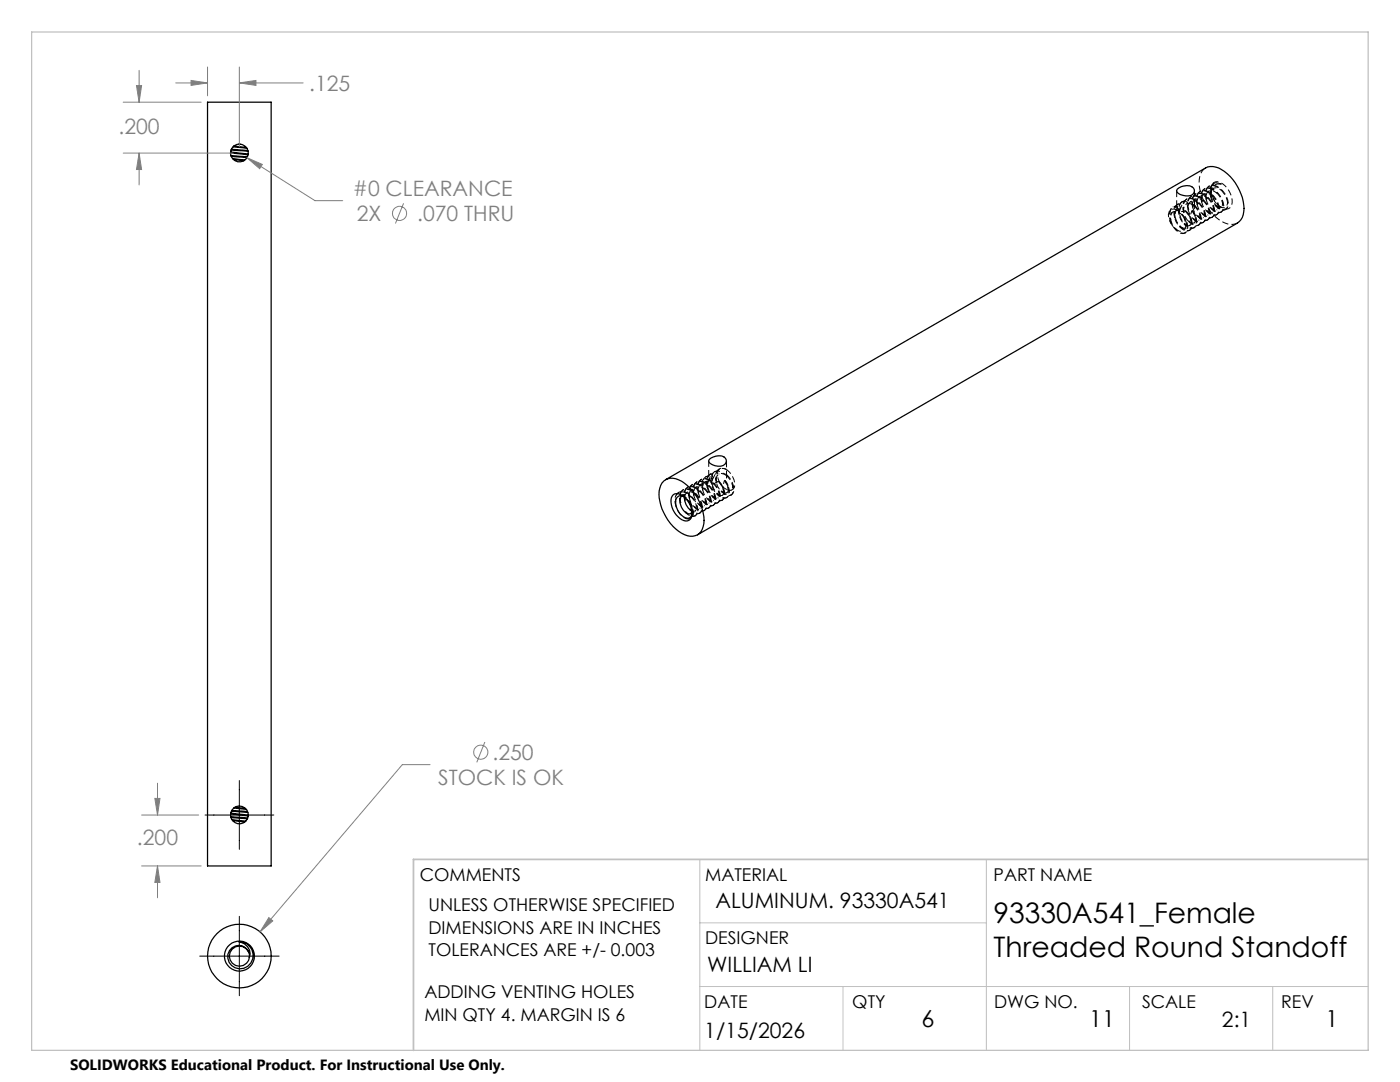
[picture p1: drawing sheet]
<svg xmlns="http://www.w3.org/2000/svg" width="279mm" height="216mm" viewBox="0 0 279 216" stroke-linecap="round" stroke-linejoin="round" font-family="sans-serif">
<g fill="none" stroke="#000" stroke-width=".25">
<path d="M41.4 20.4h12.7v152.4h-12.7zM46 30.5l3.5 .4M46 30.3l3.5 .5M46.1 31l3.3 .3M46.1 29.9l3.4 .3M46.1 31.2l3.2 .2M46.2 29.8l3.3 .2M46.4 31.6l2.5 .3M46.5 29.3l2.8 .3M46.6 31.8l2.1 .3M46.7 29.1l2.4 .3M47.6 28.8h.5"/>
<path d="M234.9 37.7a2.63 2.63 0 0 1 3.3-.2 1.01 1.01 0 0 1 0 1.1 1.01 1.01 0 0 1-1 .5 2.12 2.12 0 0 1-2.4-1.1zM132.5 96a3.2 3.2 0 0 1 4.1 .4 9.9 9.9 0 0 1 3.9 8.1 2.55 2.55 0 0 1-3.9 2.2 9.7 9.7 0 0 1-5-8.7 3.2 3.2 0 0 1 .9-2zM132.9 95.7l107.7-62.2a3.9 3.9 0 0 1 4.3 1.2 9.8 9.8 0 0 1 3.3 7.6 2.84 2.84 0 0 1-1.3 2.2l-107.7 62.2M134.3 98.7a2.21 2.21 0 0 1 2.9 1.2 3.2 3.2 0 0 1 .6 3.7 1.45 1.45 0 0 1-2.1-.1 4.1 4.1 0 0 1-1.6-4.5zM136.1 98.9a2.52 2.52 0 0 0 1.3 3.7l.4-.1 .2-.2 .1-.5M136.3 99a1 1 0 0 0-1.4 .7 3.5 3.5 0 0 0 2 3.7h.5l.5-.2 .2-1M136.6 99.3a3 3 0 0 0 1.5 2.7M141.6 91.7a2.85 2.85 0 0 1 2.9-.5 1.01 1.01 0 0 1 .4 1.1 1.01 1.01 0 0 1-1.1 .7 2.19 2.19 0 0 1-2.4-1.1zM46 162.4l3.5 .4M46.1 162.2l3.4 .5M46.1 162.9l3.3 .3M46.1 163.1l3.3 .3"/>
<path d="M46.2 161.9l3.3 .2M46.2 161.7l3.2 .3M46.3 163.5l2.7 .4M46.4 163.7l2.5 .3M46.7 161.2l2.4 .3M46.9 161.1l2.1 .2M46.3 189.1a2.15 2.15 0 0 1 2.4-.2 2.15 2.15 0 0 1 1.1 2.1 2.42 2.42 0 0 0-2.1-3.1 2.67 2.67 0 0 1 2.8 3.1 2.67 2.67 0 0 1-3.6 2.1 2.37 2.37 0 0 1-.6-4zM49.6 189.9a2.02 2.02 0 0 0-3.2-.6 2.02 2.02 0 0 0 .5 3.3 2.02 2.02 0 0 0 2.9-1.6M49.8 190.9l-.1 .1"/>
<circle cx="47.8" cy="30.5" r="1.77"/>
<circle cx="47.8" cy="162.6" r="1.77"/>
<circle cx="47.8" cy="190.8" r="6.4"/>
<circle cx="47.8" cy="190.8" r="2.99"/>
</g>
<path d="M240.6 33.5a3.4 3.4 0 0 0-1.3 3.6l.3 1.5 .7 1.6M236.5 40.1a1.6 1.6 0 0 0-1.2 2.2l.2 .6M140.4 97.8a1.95 1.95 0 0 1 .9-2.8l.1-.1M142.1 96.8a2.39 2.39 0 0 1 .5-2.7l.5-.1" fill="none" stroke="#000" stroke-width=".2" stroke-dasharray="1.3 .6" stroke-dashoffset="-.2" stroke-linecap="butt"/>
<g fill="none" stroke="#000" stroke-width=".2" stroke-dasharray="1.3 .6" stroke-linecap="butt">
<path d="M234.8 38.1v3.1M236.9 39.7l-.1 .1M237.8 39.2h-.1M238.5 39.7l-.1 .1M238.7 38.7h-.1M239.4 39.2l-.1 .1M239.6 38.1l-.1 .1M240.3 38.7l-.1 .1M240.5 37.6l-.1 .1M241.2 38.2h-.1M241.4 37.1l-.2 .1M241.7 38.5v.1"/>
<path d="M241.7 37.8v.2M242.3 36.6l-.2 .1M233.9 42.4l-.1 .1M234.2 41.3h-.1M234.8 41.9h-.1M234.8 41.1l.1 .1M234.9 41.8a1.96 1.96 0 0 0-.2 2.4 1.68 1.68 0 0 0 1.8 1.3 1.68 1.68 0 0 0-.2-2.2 1.93 1.93 0 0 0-2.3-1 1.93 1.93 0 0 0-.2 2.5M235.1 40.7l-.1 .1M235.2 40.7a2.04 2.04 0 0 0-.8 2.8M235.3 40.7h-.1M235.3 40.7a2.05 2.05 0 0 0-.7 2.7M235.6 41.5l.1-.1"/>
<path d="M236 40.2l-.1 .1M236.5 46.5l.1-.1M236.5 42l.2 .1M236.5 40.1h-.2M236.5 45.5h.1M236.7 40.8h-.1M237.4 46l.1-.1M237.4 45l.1-.1M237.4 40.6l.6 .3M237.5 43.2l-.1-.1M237.6 40.2l-.1 .1M237.9 42.1l.1-.1"/>
<path d="M238 40.9h.4M238.3 45.5l.1-.1M238.3 44.5l.1-.1M238.3 42.4l-.1 .2M238.4 41.1v-.2M238.5 41.2l-.5-.3M239.2 45l.1-.1M239.2 44l.1-.1M240.1 44.4h.1M240.1 43.5l.1-.1M241 43.9h.1M241 42.9h.1"/>
<path d="M241.2 41.7a6.4 6.4 0 0 0 4.8 3.1l1-.3M241.8 43.4l.2-.1M241.9 42.4h.1M242.7 42.9l.2-.1M242.8 41.9l.1-.1M243.5 41.2l.3 .2M243.6 42.4l.2-.1M243.7 41.4l.1-.1M244.5 41.8h.2M135.5 98.2l-.1 .1M136.1 98.8h-.1M136.4 98.7h-.1"/>
<path d="M136.4 97.7l-.1 .1M136.6 99.2a1.09 1.09 0 0 1 1.7-.9l.6 .4M136.6 99.1l-.4-.3M137.3 98.2h-.1M137.3 97.2h-.1M138.2 97.6l-.1 .1M138.2 96.7h-.1M139.1 97.1l-.2 .1M139.1 96.1l-.1 .1M140 96.6l-.2 .1M140 95.6l-.1 .1M140.9 96.1h-.2"/>
<path d="M140.9 95.1l-.1 .1M141.2 97.3a2.05 2.05 0 0 1 .7-2.7M141.3 97.3a2.05 2.05 0 0 1 .7-2.8M141.4 94.9v.1M141.8 94.6l-.1 .1M142 94.5l-.1 .1M142.3 95.3l.2-.1M142.3 99.9l.1-.1M142.4 96.4l.3 .2M142.7 94.1h-.1M143.2 99.4l.1-.1M143.3 96l.2 .1"/>
<path d="M143.3 93.9l-.2 .1M143.6 94.5l-.2 .1M143.6 93.6h-.1M144.1 99.8h.1M144.1 98.9l.1-.1M144.3 97.1h-.2M144.6 95.9l.1-.1M144.9 96.3l-.2-.5M145 94.6a3.8 3.8 0 0 1 1.3 3.9 1.48 1.48 0 0 1-2.3-.6M145 96.2l-.1 .1M145 99.3h.1M145 94.8v-.2"/>
<path d="M145 95.2v-3.2M145 98.3h.1M145.9 98.8l.1-.1M145.9 97.8h.1M137.5 100.2l.1 .1a2.41 2.41 0 0 1 .2 3.2 2.4 2.4 0 0 1-2.6-1.8 2.65 2.65 0 0 1 .2-3.4 2.65 2.65 0 0 1 3.1 1.5 2.41 2.41 0 0 1 .2 3.1 1.7 1.7 0 0 1-2-.8M137.8 103.5l.1-.1M137.8 102.5l.1-.1M138.2 101.7v-.1M138.2 102.4v-.2M138.7 103l.1-.1M138.7 102l.1-.1M139.6 102.4h.1"/>
<path d="M139.6 101.5l.1-.1M140.5 101.9l.1-.1M140.5 100.9h.1M141.4 101.4l.1-.1M141.4 100.4h.1M142.3 100.9l.1-.1M143.2 100.4l.1-.1"/>
</g>
<g fill="none" stroke="#000" stroke-width=".2" stroke-dasharray="1.3 .6" stroke-dashoffset=".5" stroke-linecap="butt">
<path d="M242 37.7l-.3 .9M242.3 36.6a2.25 2.25 0 0 0-.4 2.7 3.2 3.2 0 0 0 2.1 2.2l.5-.1 .3-.3 .2-.8M234.6 45.6a1.48 1.48 0 0 0 2.3 .6 3.8 3.8 0 0 0-2.1-4.3M236.5 42a1.04 1.04 0 0 1-1.6-.8M236.5 40.1l.9 .5M237.4 40.6h-.4a1.32 1.32 0 0 0-.8 1.9 2.7 2.7 0 0 0 1.7 2.1l.4-.1a1.56 1.56 0 0 0-.1-1.9M238.7 41.2a1.6 1.6 0 0 0-1.9-.5M239.5 43.6v-.9M136.1 98.9a1.29 1.29 0 0 1 1.9 .3M136.4 99a2.81 2.81 0 0 1 1.4 1.4M140.9 96.1l.4-.1h.5M143.3 96l-.6 .4h-.3"/>
<path d="M146 97.8h-.6l-.4-.1M146.1 96.6l.1 .9-.3 .3-.4 .1-.5-.2M134.8 100.3a1.76 1.76 0 0 1 1.1-2.2 3.7 3.7 0 0 1 3.2 4.5 1.48 1.48 0 0 1-2.3-.6M137.5 100.2l.4 .9 .2 1.1M137.8 100.4a1.55 1.55 0 0 1 .1 2"/>
</g>
<path d="M237.5 45a.98 .98 0 0 0 .2-1.4l-.2-.4M138.9 100.8l.1 .9-.3 .3-.6-.1" fill="none" stroke="#000" stroke-width=".2" stroke-dasharray="1.3 .6" stroke-dashoffset="1" stroke-linecap="butt"/>
<g fill="none" stroke="#000" stroke-width=".2" stroke-dasharray="1.3 .6" stroke-dashoffset=".3" stroke-linecap="butt">
<path d="M241.1 39.6a1.27 1.27 0 0 0-2 0 2.81 2.81 0 0 0 1.5 3.4l.4-.1 .2-.3v-.8M242 39.1a1.27 1.27 0 0 0-2-.1 2.81 2.81 0 0 0 1.5 3.5l.4-.1 .2-.3v-.9M242.9 38.6a1.27 1.27 0 0 0-2-.1 2.81 2.81 0 0 0 1.5 3.5l.4-.1 .2-.3v-.9M234.8 41.9l-.6-.2a1.24 1.24 0 0 0-1 1.8l.6 1.3M234.8 45.8l1 .4a1.28 1.28 0 0 0 .8-1.8l-.4-1.1M234.8 41.9a2.59 2.59 0 0 0 1.4 3.6M238.2 42.6l-.2-.6M239.3 40.7a1.27 1.27 0 0 0-2-.1 2.81 2.81 0 0 0 1.5 3.4h.4l.2-.3v-.9M240.2 40.1a1.27 1.27 0 0 0-2 0 2.81 2.81 0 0 0 1.5 3.4h.4l.2-.4v-.8M140.7 99.8l.1 .8-.3 .3a1.68 1.68 0 0 1-1.8-1.3 1.92 1.92 0 0 1 .2-2.4 1.65 1.65 0 0 1 1.8 .5M141.6 99.2l.1 .9-.3 .3a1.68 1.68 0 0 1-1.8-1.3 1.92 1.92 0 0 1 .2-2.4 1.65 1.65 0 0 1 1.8 .5M142.5 98.7l.1 .9-.3 .3a1.68 1.68 0 0 1-1.8-1.3 1.92 1.92 0 0 1 .2-2.5 1.65 1.65 0 0 1 1.8 .5"/>
<path d="M142.9 99.4a2.69 2.69 0 0 1-1.3-3.7M143 96.3a2.39 2.39 0 0 1 .5-2.7l.4-.1 1.1 .2M143.5 96.1a3.4 3.4 0 0 1 1 3.4 1.48 1.48 0 0 1-2.3-.6M143.8 98.9a2.7 2.7 0 0 1-1.3-3.7M139.8 100.3l.1 .8-.3 .4a1.68 1.68 0 0 1-1.8-1.3 1.92 1.92 0 0 1 .2-2.5 1.65 1.65 0 0 1 1.8 .5"/>
</g>
<path d="M242 37.7a2.56 2.56 0 0 0 1.3 3.7h.4l.2-.3v-.9M234.8 41.1l.1 .7M235.3 40.7l.3 .8M235.7 41.4a2.65 2.65 0 0 0 1.4 3.6M236.3 44.6a1.48 1.48 0 0 0 2.2 .6 3.3 3.3 0 0 0-.6-3.1M236.4 44.6a1.48 1.48 0 0 0 2.3 .5 3.3 3.3 0 0 0-.7-3.1M142 94.5l.3 .8M143.4 98.2l.1 .9-.3 .3a1.68 1.68 0 0 1-1.8-1.3 2.02 2.02 0 0 1 .1-2.4M144.6 95.9a3.3 3.3 0 0 1 .7 3.1 1.48 1.48 0 0 1-2.3-.5M144.7 95.8a3.3 3.3 0 0 1 .7 3.2 1.48 1.48 0 0 1-2.3-.6M145 96.2a1.6 1.6 0 0 1 .1 2.1" fill="none" stroke="#000" stroke-width=".2" stroke-dasharray="1.3 .6" stroke-dashoffset=".4" stroke-linecap="butt"/>
<path d="M233.6 44.1a3.3 3.3 0 0 0 2.5 2.5 1.06 1.06 0 0 0 .8-1.3l-.3-1.3-.4-.7M234 42.4a2.59 2.59 0 0 0 .8 3.4M234.8 41.9l.8 .6 .6 .8M234.9 41.8l.3-1.1M237.4 43.1l-.7-1M237.9 42.1l-.4 1.1M141.6 95.7l.3-1.1M141.8 96l-.4-1M144.1 97.1l-.6-1M144.6 95.9l-.3 1.2M137.5 100.2l-.7-.8-.7-.6M138.1 101.8a3.9 3.9 0 0 0-2-3" fill="none" stroke="#000" stroke-width=".2" stroke-dasharray="1.3 .6" stroke-dashoffset=".6" stroke-linecap="butt"/>
<g fill="none" stroke="#000" stroke-width=".2" stroke-dasharray="1.3 .6" stroke-dashoffset=".1" stroke-linecap="butt">
<path d="M242.3 36.6a2.14 2.14 0 0 0-.5 2.7M235.4 45.1a1.48 1.48 0 0 0 2.2 .6 3.5 3.5 0 0 0-1.1-3.7M235.6 41.5a2.68 2.68 0 0 0 1.4 3.6l.4-.1a1.54 1.54 0 0 0 0-1.9M237.3 44a1.48 1.48 0 0 0 2.3 .6 3.5 3.5 0 0 0-1.2-3.7M238.1 43.6a1.48 1.48 0 0 0 2.2 .6 3.8 3.8 0 0 0-2-4.4 1.42 1.42 0 0 0-1.5 0 1.42 1.42 0 0 0-.7 1.3l.1 1.4M238.2 43.5a1.48 1.48 0 0 0 2.2 .6 3.8 3.8 0 0 0-2.5-4.5 1.36 1.36 0 0 0-1.7 1.5l.2 1.3M238.4 41.1v-3M239 43.1a1.48 1.48 0 0 0 2.2 .5 3.8 3.8 0 0 0-2-4.3 1.42 1.42 0 0 0-1.5-.1 1.42 1.42 0 0 0-.7 1.4l.1 1.3M239.1 43a1.48 1.48 0 0 0 2.2 .6 3.8 3.8 0 0 0-2.5-4.5 1.36 1.36 0 0 0-1.7 1.4l.2 1.4M239.9 42.6a1.48 1.48 0 0 0 2.2 .5 3.8 3.8 0 0 0-2-4.3 1.42 1.42 0 0 0-1.5-.1 1.42 1.42 0 0 0-.7 1.4l.1 1.3M240 42.5a1.48 1.48 0 0 0 2.2 .6 3.8 3.8 0 0 0-2.5-4.6 1.36 1.36 0 0 0-1.7 1.5l.2 1.4M240.8 42a1.48 1.48 0 0 0 2.2 .6 3.8 3.8 0 0 0-2-4.3 1.42 1.42 0 0 0-1.5-.1 1.42 1.42 0 0 0-.7 1.4l.1 1.3"/>
<path d="M240.9 42a1.48 1.48 0 0 0 2.2 .5 3.8 3.8 0 0 0-2.5-4.5 1.36 1.36 0 0 0-1.7 1.5l.2 1.3M241.7 41.5a1.48 1.48 0 0 0 2.2 .6 3.8 3.8 0 0 0-2-4.3 1.42 1.42 0 0 0-1.5-.1 1.42 1.42 0 0 0-.7 1.4l.1 1.3M241.8 41.4a1.48 1.48 0 0 0 2.2 .6 3.8 3.8 0 0 0-2.5-4.5 1.36 1.36 0 0 0-1.7 1.5l.2 1.3M242.6 41a1.48 1.48 0 0 0 2.2 .6 3.8 3.8 0 0 0-2-4.4 1.42 1.42 0 0 0-1.6 0 1.42 1.42 0 0 0-.7 1.3l.2 1.4M242.7 40.9a1.48 1.48 0 0 0 2.2 .6 3.8 3.8 0 0 0-2.5-4.5 1.36 1.36 0 0 0-1.7 1.5l.1 1.3M136.1 98.8a4.2 4.2 0 0 1 2.2 3.9 .93 .93 0 0 1-1.5 .6M136.7 99.9a2.39 2.39 0 0 1 .5-2.7 2.65 2.65 0 0 1 3.1 1.6 2.41 2.41 0 0 1 .2 3.1 1.7 1.7 0 0 1-2-.8M136.8 99.9a1.95 1.95 0 0 1 .9-2.9 3.7 3.7 0 0 1 3.2 4.6 1.48 1.48 0 0 1-2.3-.6M137.6 99.4a2.39 2.39 0 0 1 .5-2.7 2.65 2.65 0 0 1 3.1 1.5 2.41 2.41 0 0 1 .2 3.2 1.7 1.7 0 0 1-2-.9M137.7 99.4a1.95 1.95 0 0 1 .9-2.9 3.7 3.7 0 0 1 3.2 4.6 1.48 1.48 0 0 1-2.3-.6M138.5 98.9a2.39 2.39 0 0 1 .5-2.7 2.65 2.65 0 0 1 3.1 1.5 2.41 2.41 0 0 1 .2 3.2 1.7 1.7 0 0 1-2-.9M138.6 98.8a1.95 1.95 0 0 1 .9-2.8 3.7 3.7 0 0 1 3.2 4.5 1.48 1.48 0 0 1-2.3-.5"/>
<path d="M139.4 98.4a2.39 2.39 0 0 1 .5-2.7 2.65 2.65 0 0 1 3.1 1.5 2.41 2.41 0 0 1 .2 3.2 1.7 1.7 0 0 1-2-.9M139.5 98.3a1.95 1.95 0 0 1 .9-2.8 3.7 3.7 0 0 1 3.2 4.5 1.48 1.48 0 0 1-2.3-.6M141.4 92v3M143.1 96.2a2.14 2.14 0 0 1 .5-2.7M144.1 97.1a1.5 1.5 0 0 1 0 1.8 1.68 1.68 0 0 1-1.8-1.3 2.13 2.13 0 0 1 0-2.3M145 94.8a3.5 3.5 0 0 1 1.2 3.7 1.48 1.48 0 0 1-2.3-.5M145 97.7a3.2 3.2 0 0 1-1.5-4l.1-.2M145 93.7a3.9 3.9 0 0 1 1.6 3.5l-.2 .4-.4 .2M135.8 100.5a2.39 2.39 0 0 1 .5-2.7 2.65 2.65 0 0 1 3.1 1.5 2.41 2.41 0 0 1 .2 3.1 1.7 1.7 0 0 1-2-.8M135.9 100.4a1.95 1.95 0 0 1 .9-2.8 3.7 3.7 0 0 1 3.2 4.5 1.48 1.48 0 0 1-2.3-.6"/>
</g>
<g fill="none" stroke="#000" stroke-width=".2" stroke-dasharray="1.3 .6" stroke-dashoffset=".7" stroke-linecap="butt">
<path d="M241.7 37.8a1.35 1.35 0 0 1 .8-1.5 1.35 1.35 0 0 1 1.6 .4 4.1 4.1 0 0 1 1.6 4.5 1.32 1.32 0 0 1-2 .2 4.7 4.7 0 0 1-2-3.6M233.8 44.8l1 1M234.8 41.1a1.58 1.58 0 0 0-1.3 2.2l.2 .7M234.9 41.2a1.36 1.36 0 0 0-1.5 1.5l.2 1.3M235.7 41.4l.6-1.3M238.4 41.1l-.1 1.3M140.3 97.9a2.39 2.39 0 0 1 .5-2.7l.6-.2M142.2 96.8a2.39 2.39 0 0 1 .5-2.7l.6-.2M142.5 95.2l.6-1.2M143.6 98.1v.9l-.3 .3M145 94.8v1.4M145 93.7a1.43 1.43 0 0 0-1.4-.2"/>
<path d="M137.8 100.4l.3 1.4"/>
</g>
<path d="M243.7 37.9a1.21 1.21 0 0 0-1.7-.2M238.6 44.1a1.96 1.96 0 0 0-.3-1.7M143.3 93.9l1.7 .7M144.3 97.1a1.43 1.43 0 0 1-.1 1.7" fill="none" stroke="#000" stroke-width=".2" stroke-dasharray="1.3 .6" stroke-dashoffset=".9" stroke-linecap="butt"/>
<path d="M243.8 36.8a1.44 1.44 0 0 0-1.6-.1 1.44 1.44 0 0 0-.8 1.3l.2 1.4M235.5 45.1a1.48 1.48 0 0 0 2.3 .5 3.4 3.4 0 0 0-1.1-3.5M237.2 44.1a1.48 1.48 0 0 0 2.2 .6 3.4 3.4 0 0 0-1-3.6M143.3 96a3.4 3.4 0 0 1 1.1 3.6 1.48 1.48 0 0 1-2.3-.6" fill="none" stroke="#000" stroke-width=".2" stroke-dasharray="1.3 .6" stroke-dashoffset=".2" stroke-linecap="butt"/>
<path d="M241.7 38.8a2.97 2.97 0 0 0 1.7 2.6M241.7 38.8a1.62 1.62 0 0 1 2.1-2M236.3 40.1a1.95 1.95 0 0 0-1 2.9M144.9 96.3a1.6 1.6 0 0 1 .1 2 1.68 1.68 0 0 1-1.8-1.3 1.92 1.92 0 0 1 .2-2.4l.6-.1 .6 .1 .5 .4" fill="none" stroke="#000" stroke-width=".2" stroke-dasharray="1.3 .6" stroke-dashoffset="-.1" stroke-linecap="butt"/>
<path d="M242.3 36.6a1.5 1.5 0 0 1 1.5 .2" fill="none" stroke="#000" stroke-width=".2" stroke-dasharray="1.3 .6" stroke-dashoffset=".8" stroke-linecap="butt"/>
<g fill="none" stroke="#808080" stroke-width=".2">
<path d="M27.2 17.1h1.1l-.5 3.3zM27.8 14v6.4M35.1 16.5h6.3M38.1 16.1l3.3 .4-3.3 .5zM41.4 13.4v5.7M47.8 16.5l3.3-.4v.9zM47.8 13.4v15.9M47.8 16.5h12.7M24.6 30.6h21.9M24.6 20.4h15.5M27.8 30.6l.5 3.2h-1.1zM27.8 30.6v6.3"/>
<path d="M49.3 31.5l3.1 1.3-.6 .9zM49.3 31.5l13.6 8.5h5.5M80.5 40.6l-1.6 4M30.9 159.3h1l-.5 3.3zM31.4 156.3v6.3M85.8 152.6h-5.5l-28.4 33.3M96.8 148.1l-1.7 4M28.3 172.8h11.8M28.3 162.6h11.4M31.4 172.8l.5 3.3h-1zM31.4 172.8v6.3M53.7 183.1l.7 .7-2.5 2.1z"/>
<circle cx="79.7" cy="42.6" r="1.4"/>
<circle cx="96" cy="150.1" r="1.41"/>
</g>
<path d="M47.8 155.8v13.7M40.9 162.6h13.7M39.9 190.8h15.8M47.8 182.8v15.9" fill="none" stroke="#000" stroke-width=".2"/>
<path d="M139.7 171.5v38.1M196.8 171.5v38.1M139.7 196.8h133.3M139.7 184.1h57.1M168.2 196.8v12.8M225.4 196.8v12.8M254 196.8v12.8" fill="none" stroke="#c0c0c0" stroke-width=".2"/>
<path d="M6.3 6.4h266.7v203.2h-266.7z" fill="none" stroke="#c0c0c0" stroke-width=".25"/>
<path d="M273 171.5h-190.5v38.1" fill="none" stroke="#c0c0c0" stroke-width=".35"/>
<path d="M53.7 183.1l-1.8 2.8 2.5-2.1zM31.4 172.8l.5 3.3h-1zM30.9 159.3h1l-.5 3.3zM27.8 30.6l.5 3.2h-1.1zM27.2 17.1h1.1l-.5 3.3zM49.3 31.5l2.5 2.2 .6-.9zM47.8 16.5l3.3-.4v.9zM38.1 16.1l3.3 .4-3.3 .5z" fill="#808080"/>
<g font-size="5.6">
<text x="198.3" y="184.2">93330A541_Female</text>
<text x="198.3" y="190.9">Threaded Round Standoff</text>
</g>
<g font-size="4.7">
<text x="183.9" y="204.9">6</text>
<text x="217.4" y="204.9">11</text>
<text x="264.5" y="204.9">1</text>
</g>
<g font-size="4.2" fill="#808080">
<text x="61.7" y="18.1">.125</text>
<text x="23.7" y="26.7">.200</text>
<text x="70.4" y="39.1">#0 CLEARANCE</text>
<text x="71.2" y="44.1">2X</text>
<text x="83.3" y="44.1">.070 THRU</text>
<text x="98.3" y="151.6">.250</text>
<text x="87.4" y="156.7">STOCK IS OK</text>
<text x="27.3" y="168.5">.200</text>
</g>
<g font-size="4.2">
<text x="142.8" y="181.2">ALUMINUM. 93330A541</text>
<text x="141.1" y="193.9">WILLIAM LI</text>
<text x="140.6" y="207.2">1/15/2026</text>
<text x="243.9" y="204.9">2:1</text>
</g>
<g font-size="3.5">
<text x="83.8" y="175.9">COMMENTS</text>
<text x="140.7" y="175.9">MATERIAL</text>
<text x="198.3" y="175.8">PART NAME</text>
<text x="85.5" y="181.8">UNLESS OTHERWISE SPECIFIED</text>
<text x="85.5" y="186.3">DIMENSIONS ARE IN INCHES</text>
<text x="85.5" y="190.8">TOLERANCES ARE +/- 0.003</text>
<text x="140.7" y="188.3">DESIGNER</text>
<text x="84.7" y="199.2">ADDING VENTING HOLES</text>
<text x="84.7" y="203.8">MIN QTY 4. MARGIN IS 6</text>
<text x="140.6" y="201.2">DATE</text>
<text x="170.1" y="201.2">QTY</text>
<text x="198.4" y="201.2">DWG NO.</text>
<text x="227.9" y="201.2">SCALE</text>
<text x="255.7" y="201.2">REV</text>
</g>
<text font-size="3" x="14" y="213.5">SOLIDWORKS Educational Product. For Instructional Use Only.</text>
</svg>
